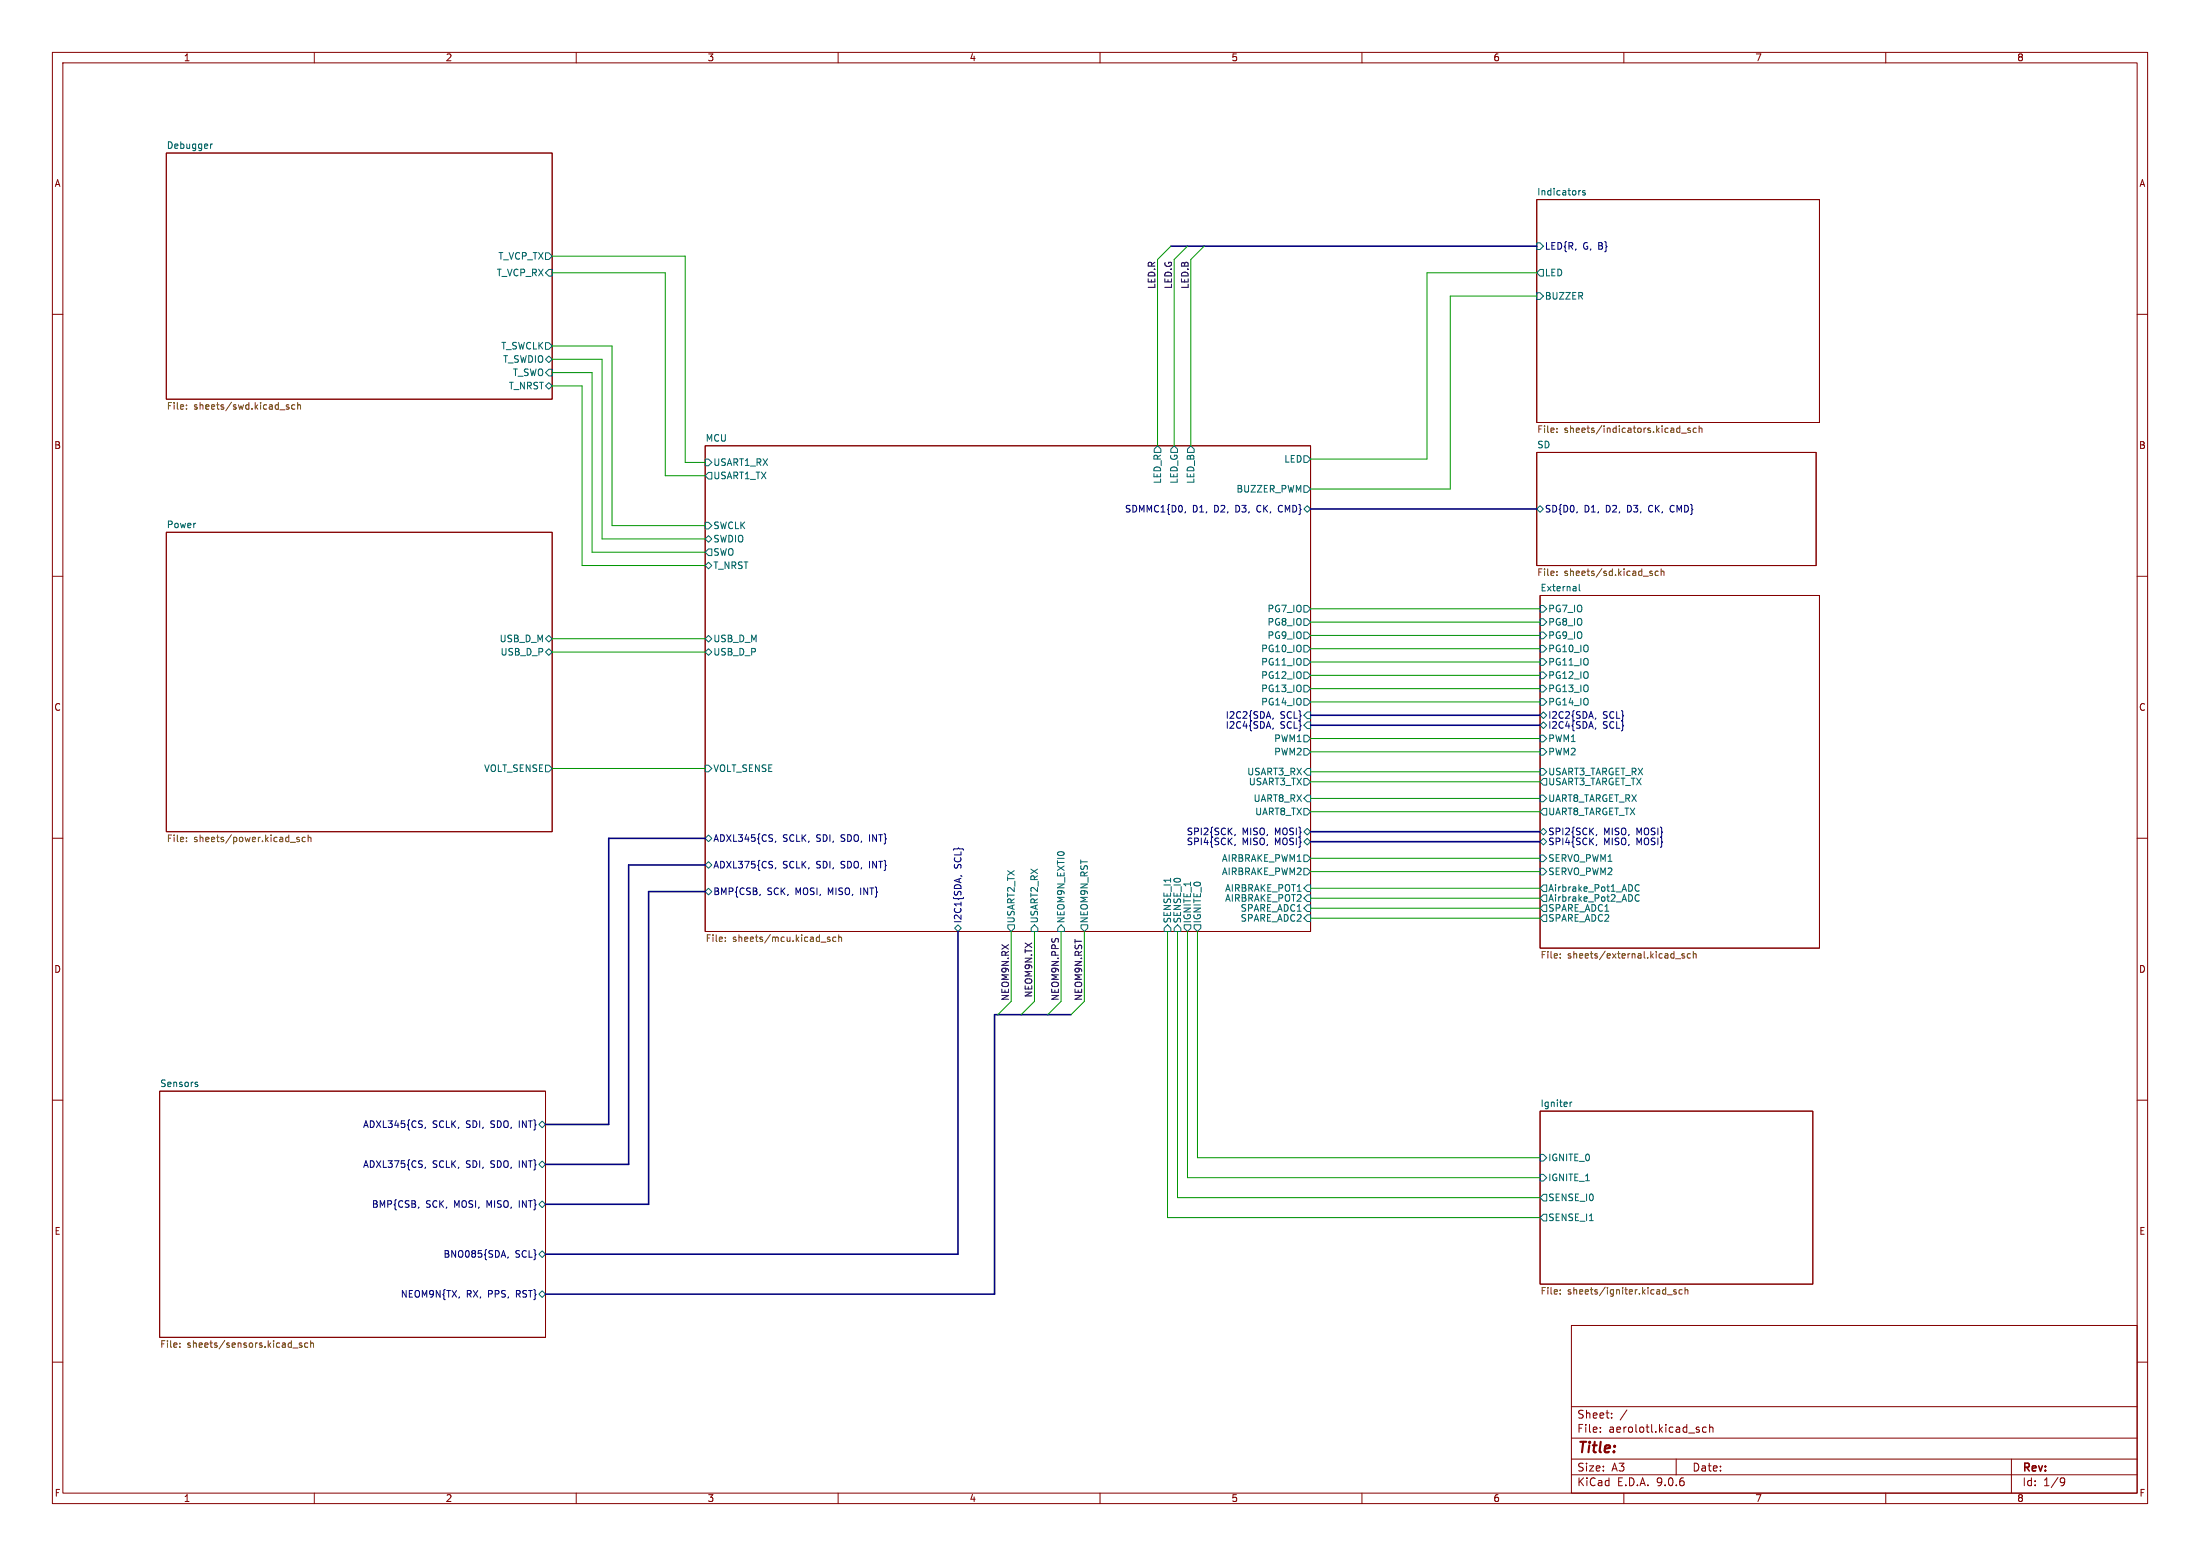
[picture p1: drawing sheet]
<svg xmlns="http://www.w3.org/2000/svg" width="420mm" height="297mm" viewBox="0 0 420 297" stroke-linecap="round" stroke-linejoin="round" font-family="sans-serif">
<g fill="none" stroke="#840000" stroke-width=".19">
<path d="M10 10h400v277h-400zM12 12h396v273h-396zM60 10v2M110 10v2M160 10v2M210 10v2M260 10v2M310 10v2M360 10v2M31.7 29.2h73.7v47h-73.7zM293.4 38.1h53.9v42.5h-53.9zM10 60h2"/>
<path d="M408 60h2M134.6 85.1h115.6v92.7h-115.6zM293.4 86.4h53.3v21.6h-53.3zM10 110h2M31.7 101.6h73.7v57.2h-73.7zM294 113.7h53.3v67.3h-53.3zM408 110h2M10 160h2M408 160h2M10 210h2M30.5 208.3h73.6v47h-73.6zM294 212.1h52.1v33h-52.1z"/>
<path d="M408 210h2M300 253h108v32h-108zM10 260h2M300 278.5h108M300 274.5h108M300 268.5h108M305.5 273.2v.2M305.5 272.5v.1M307.7 270.5v.2M307.7 269.8v.1M310.6 269.1l-1.3 1.9M320 278.5v3"/>
<path d="M324.4 273v.3M325.7 272.5l-.4-.1-.3 .3 .2 .6h.5M326.4 272.5l.2-.1 .3 .1 .1 .9M326.4 271.9v1.5M384 278.5v6.5M408 260h2M60 285v2M110 285v2M160 285v2M210 285v2M260 285v2M300 281.5h108"/>
<path d="M310 285v2M360 285v2M393.6 282.1l.5 .1a.99 .99 0 0 1-.4 1.4h-.3M394.2 282.7l-.3 .3h-.3"/>
</g>
<g fill="none" stroke="#006464" stroke-width=".19">
<path d="M40.2 27.5v.8M40.6 27.5l-.4 .2M301.8 36.4h-.3M302.6 36.4h-.3l-.2 .2 .1 .1 .4 .2v.3h-.5M104.1 48.3h.7l.6 .6-.6 .6h-.7zM104.8 51.4h.6v1.3h-.6l-.7-.6zM293.4 55.9h.6l.6 .6-.6 .7h-.6zM293.4 46.4h.6l.6 .6-.6 .6h-.6zM294 51.4h.6v1.3h-.6l-.6-.6zM104.1 65.4h.7l.6 .6-.6 .7h-.7zM104.1 68.6l.7-.7 .6 .7-.6 .6zM104.1 73.7l.7-.7 .6 .7-.6 .6z"/>
<path d="M104.8 70.5h.6v1.3h-.6l-.7-.7zM134.6 87.6h.7l.6 .7-.6 .6h-.7zM134.6 90.8l.7-.6h.6v1.2h-.6zM134.6 99.7h.7l.6 .6-.6 .7h-.7zM221 85.1l.6 .6v.7h-1.3v-.7zM224.2 85.1l.6 .6v.7h-1.3v-.7zM227.3 85.1l.7 .6v.7h-1.3v-.7zM248.9 97.2l.7-.7 .6 .7-.6 .6zM248.9 92.7h.7l.6 .6-.6 .7h-.7zM248.9 87h.7l.6 .6-.6 .7h-.7zM293.4 97.2l.6-.7 .6 .7-.6 .6zM134.6 102.9l.7-.7 .6 .7-.6 .6z"/>
<path d="M134.6 105.4l.7-.6h.6v1.2h-.6zM134.6 108l.7-.7 .6 .7-.6 .6zM248.9 115.6h.7l.6 .6-.6 .6h-.7zM248.9 118.1h.7l.6 .6-.6 .7h-.7zM294 115.6h.6l.7 .6-.7 .6h-.6zM294 118.1h.6l.7 .6-.7 .7h-.6zM301.5 111.5v1.1l.2 .2M104.1 121.9l.7-.6 .6 .6-.6 .7zM104.8 123.8l.6 .7-.6 .6-.7-.6zM134.6 121.9l.7-.6 .6 .6-.6 .7zM134.6 124.5l.7-.7 .6 .7-.6 .6zM248.9 120.7h.7l.6 .6-.6 .6h-.7z"/>
<path d="M248.9 123.2h.7l.6 .6-.6 .7h-.7zM248.9 125.7h.7l.6 .7-.6 .6h-.7zM248.9 128.3h.7l.6 .6-.6 .6h-.7zM248.9 130.8h.7l.6 .6-.6 .7h-.7zM248.9 133.4h.7l.6 .6-.6 .6h-.7zM249.6 135.9h.6v1.3h-.6l-.7-.7zM249.6 137.8h.6v1.3h-.6l-.7-.7zM294 136.5l.6-.6 .7 .6-.7 .7zM294 138.4l.6-.6 .7 .6-.7 .7zM294 120.7h.6l.7 .6-.7 .6h-.6zM294 123.2h.6l.7 .6-.7 .7h-.6zM294 125.7h.6l.7 .7-.7 .6h-.6z"/>
<path d="M294 128.3h.6l.7 .6-.7 .6h-.6zM294 130.8h.6l.7 .6-.7 .7h-.6zM294 133.4h.6l.7 .6-.7 .6h-.6zM104.1 146.1h.7l.6 .6-.6 .6h-.7zM134.6 146.1h.7l.6 .6-.6 .6h-.7zM248.9 148.6h.7l.6 .6-.6 .7h-.7zM248.9 158.8l.7-.7 .6 .7-.6 .6zM248.9 154.3h.7l.6 .6-.6 .7h-.7zM248.9 140.3h.7l.6 .7-.6 .6h-.7zM248.9 142.9h.7l.6 .6-.6 .6h-.7zM249.6 146.7h.6v1.3h-.6l-.7-.7zM249.6 151.8h.6v1.2h-.6l-.7-.6z"/>
<path d="M294 158.8l.6-.7 .7 .7-.7 .6zM294 151.8h.6l.7 .6-.7 .6h-.6zM294 146.7h.6l.7 .6-.7 .7h-.6zM294 140.3h.6l.7 .7-.7 .6h-.6zM294 142.9h.6l.7 .6-.7 .6h-.6zM294.6 154.3h.7v1.3h-.7l-.6-.7zM294.6 148.6h.7v1.3h-.7l-.6-.7zM134.6 170.2l.7-.7 .6 .7-.6 .6zM134.6 160l.7-.6 .6 .6-.6 .7zM134.6 165.1l.7-.6 .6 .6-.6 .6zM182.9 176.5l.6 .7-.6 .6-.7-.6zM192.4 176.5h1.3v.7l-.7 .6-.6-.6z"/>
<path d="M197.5 176.5l.6 .7v.6h-1.3v-.6zM202.6 176.5l.6 .7v.6h-1.3v-.6zM206.4 176.5h1.2v.7l-.6 .6-.6-.6zM222.9 176.5l.6 .7v.6h-1.3v-.6zM224.8 176.5l.6 .7v.6h-1.2v-.6zM226.1 176.5h1.2v.7l-.6 .6-.6-.6zM228 176.5h1.2v.7l-.6 .6-.6-.6zM248.9 163.2h.7l.6 .6-.6 .7h-.7zM248.9 165.7h.7l.6 .7-.6 .6h-.7zM248.9 160.7l.7-.7 .6 .7-.6 .6zM249.6 168.9h.6v1.3h-.6l-.7-.7zM249.6 170.8h.6v1.3h-.6l-.7-.6z"/>
<path d="M249.6 172.7h.6v1.3h-.6l-.7-.6zM249.6 174.6h.6v1.3h-.6l-.7-.6zM294 163.2h.6l.7 .6-.7 .7h-.6zM294 165.7h.6l.7 .7-.7 .6h-.6zM294 160.7l.6-.7 .7 .7-.7 .6zM294.6 168.9h.7v1.3h-.7l-.6-.7zM294.6 170.8h.7v1.3h-.7l-.6-.6zM294.6 172.7h.7v1.3h-.7l-.6-.6zM294.6 174.6h.7v1.3h-.7l-.6-.6zM312.9 169a.6 .6 0 0 0-.8 .4 .6 .6 0 0 0 .6 .7l.2-.1M312.9 170.9a.6 .6 0 0 0-.8 .4 .6 .6 0 0 0 .6 .7l.2-.1M37.4 207h.3l.1 .2-.4 .2"/>
<path d="M37.4 206.6h.3M102.9 214.6l.6-.6 .6 .6-.6 .7zM299.7 210.4v.8M300.1 210.4l-.4 .2M102.9 239.4l.6-.6 .6 .6-.6 .6zM102.9 222.2l.6-.6 .6 .6-.6 .7zM102.9 229.9l.6-.7 .6 .7-.6 .6zM294 220.3h.6l.7 .7-.7 .6h-.6zM294 224.2h.6l.7 .6-.7 .6h-.6zM294.6 228h.7v1.2h-.7l-.6-.6zM294.6 231.8h.7v1.2h-.7l-.6-.6zM102.9 247l.6-.6 .6 .6-.6 .6z"/>
</g>
<g fill="none" stroke="#725600" stroke-width=".19">
<path d="M35.6 78v.1M35.6 77.3v.1M54.6 77.5l.6 .4-.2 .2-.4-.1M55.1 77.3h-.3l-.2 .1M56.3 77.3h-.4l-.2 .2 .1 .5h.5M56.8 77.4l.2-.1h.3l.1 .8M56.8 76.8v1.3M297.2 82.4v.2M297.2 81.8v.1M321 82.7h1M322.7 81.8l-.3-.1-.2 .2 .1 .2 .4 .1v.3h-.5M323.8 81.8l-.3-.1-.3 .2 .1 .6h.5"/>
<path d="M324.4 81.8l.2-.1 .3 .1v.8M324.4 81.3v1.3M297.2 109.1v.1M297.2 109.7v.2M315 109.4l.4 .1 .1 .2-.2 .2-.4-.1M315 109.1h.4M316.6 109.1l-.4-.1-.2 .3 .1 .5h.5M317.1 109.1l.2-.1 .3 .1 .1 .8M317.1 108.6v1.3M35.6 159.9v.1M57.1 159.9l-.3-.1-.2 .2 .1 .2 .4 .1v.3h-.5M58.3 159.9l-.4-.1-.2 .3 .1 .5h.5"/>
<path d="M58.8 159.9l.2-.1 .3 .1 .1 .8M58.8 159.4v1.3M35.6 160.5v.2M55.4 160.8h1M138.5 179.6v.1M138.5 178.9v.1M158.4 178.9h-.3l-.2 .1 .1 .2 .4 .1v.3h-.5M159.6 178.9h-.4l-.2 .2 .1 .5h.5M160.1 179l.2-.1h.3l.1 .8M160.1 178.4v1.3M297.9 182.8v.1M297.9 182.1v.1"/>
<path d="M319.9 183h.9M321.6 182.1l-.3-.1-.2 .2v.2l.5 .1v.3h-.5M322.7 182.1l-.4-.1-.2 .3 .1 .5h.5M323.3 182.2l.1-.2 .3 .1 .1 .8M323.3 181.6v1.3M34.3 257.1v.1M34.3 256.4v.1M55.9 257.3h1M57.6 256.4l-.3-.1-.2 .2 .1 .2 .4 .1v.3h-.5M58.8 256.4l-.4-.1-.2 .3 .1 .5h.5M59.3 256.5l.2-.2 .3 .1 .1 .8M59.3 255.9v1.3"/>
<path d="M297.9 246.2v.2M297.9 246.9v.1M318.3 247.1h1M320 246.2h-.3l-.2 .2 .1 .1 .4 .2v.3h-.5M321.1 246.2h-.3l-.3 .2 .2 .6h.4M321.7 246.3l.2-.1h.3v.8M321.7 245.7v1.3"/>
</g>
<g fill="none" stroke="#000084" stroke-width=".19">
<path d="M226.3 97.7l-.1 .2M244.3 96.5l-.3 .5 .3 .7M301.1 97.7l-.1 .2M319.1 96.5l-.3 .5 .3 .7M243.1 137l-.2 .3M243.1 138.9l-.2 .3M304.6 137l-.1 .3M304.6 138.9l-.1 .3M235.8 159.3l-.1 .2M304.8 159.3l-.1 .2M145.1 170.7v.2M148.1 160.5l-.1 .3"/>
<path d="M148.1 165.6l-.1 .3M183.4 167.2l.2 .1M235.8 161.2l-.1 .2M304.8 161.2l-.1 .2M81.2 215.1l-.1 .3M80 230.4l-.1 .2M81.2 222.8l-.1 .2M97 239.9l-.1 .3"/>
</g>
<path d="M223.5 47h69.9M250.2 97.2h43.2M250.2 136.5h43.8M250.2 138.4h43.8M250.2 158.8h43.8M134.6 170.2h-10.8v59.7h-19.7M134.6 165.1h-14.6v57.1h-15.9M134.6 160h-18.4v54.6h-12.1M182.9 177.8v61.6h-78.8M250.2 160.7h43.8M204.5 193.7h-14.6v53.3h-85.8" fill="none" stroke="#000084" stroke-width=".3"/>
<g fill="none" stroke="#009600" stroke-width=".19">
<path d="M105.4 52.1h21.6v38.7h7.6M105.4 48.9h25.4v39.4h3.8M223.5 47l-2.5 2.5v35.6M226.7 47l-2.5 2.5v35.6M229.9 47l-2.6 2.5v35.6M293.4 56.5h-16.5v36.8h-26.7M293.4 52.1h-21v35.5h-22.2M105.4 71.1h7.6v34.3h21.6M105.4 66h11.4v34.3h17.8M105.4 68.6h9.5v34.3h19.7M105.4 73.7h5.7v34.3h23.5M250.2 118.7h43.8"/>
<path d="M250.2 116.2h43.8M105.4 121.9h29.2M105.4 124.5h29.2M250.2 121.3h43.8M250.2 123.8h43.8M250.2 126.4h43.8M250.2 128.9h43.8M250.2 134h43.8M250.2 131.4h43.8M105.4 146.7h29.2M250.2 143.5h43.8M250.2 141h43.8"/>
<path d="M250.2 149.2h43.8M250.2 154.9h43.8M250.2 147.3h43.8M250.2 152.4h43.8M193 177.8v13.3l-2.5 2.6M197.5 177.8v13.3l-2.6 2.6M202.6 177.8v13.3l-2.6 2.6M207 177.8v13.3l-2.5 2.6M222.9 177.8v54.6h71.1M224.8 177.8v50.8h69.2M226.7 177.8v47h67.3M228.6 177.8v43.2h65.4"/>
<path d="M250.2 173.4h43.8M250.2 171.5h43.8M250.2 175.3h43.8M250.2 163.8h43.8M250.2 166.4h43.8M250.2 169.5h43.8"/>
</g>
<text font-size="2.8" fill="#840000" x="301" y="277.9">Title:</text>
<g font-size="2.1" fill="#840000">
<text x="301" y="273.7">File:</text>
<text x="301" y="271">Sheet:</text>
<text x="307.1" y="273.7">aerolotl.kicad_sch</text>
<text x="301" y="281.1">Size:</text>
<text x="307.6" y="281.1">A3</text>
<text x="323" y="281.1">Date:</text>
<text x="386" y="281.3">Rev:</text>
<text x="301" y="283.9">KiCad</text>
<text x="308.7" y="283.9">E.D.A.</text>
<text x="316.3" y="283.9">9.0.6</text>
<text x="386" y="283.9">Id:</text>
<text x="390.1" y="283.9">1/9</text>
</g>
<g font-size="1.8" fill="#840000">
<text x="35" y="11.9">1</text>
<text x="85" y="11.9">2</text>
<text x="135" y="11.9">3</text>
<text x="185" y="11.9">4</text>
<text x="235" y="11.9">5</text>
<text x="285" y="11.9">6</text>
<text x="335" y="11.9">7</text>
<text x="385" y="11.9">8</text>
<text x="10.3" y="35.9">A</text>
<text x="408.3" y="35.9">A</text>
<text x="10.3" y="85.9">B</text>
<text x="408.2" y="85.9">B</text>
<text x="10.3" y="135.9">C</text>
<text x="408.2" y="135.9">C</text>
<text x="10.3" y="185.9">D</text>
<text x="408.2" y="185.9">D</text>
<text x="10.3" y="235.9">E</text>
<text x="408.3" y="235.9">E</text>
<text x="10.3" y="285.9">F</text>
<text x="35" y="286.9">1</text>
<text x="85" y="286.9">2</text>
<text x="135" y="286.9">3</text>
<text x="185" y="286.9">4</text>
<text x="235" y="286.9">5</text>
<text x="285" y="286.9">6</text>
<text x="335" y="286.9">7</text>
<text x="385" y="286.9">8</text>
<text x="408.3" y="285.9">F</text>
</g>
<g font-size="1.8" fill="#006464">
<text x="31.7" y="28.5">Debugger</text>
<text x="293.4" y="37.4">Indicators</text>
<text x="94.7" y="52.9">T_VCP_RX</text>
<text x="95" y="49.8">T_VCP_TX</text>
<text x="294.8" y="52.9">LED</text>
<text x="294.8" y="57.4">BUZZER</text>
<text x="95.6" y="66.9">T_SWCLK</text>
<text x="95.9" y="69.4">T_SWDIO</text>
<text x="97.8" y="72">T_SWO</text>
<text x="97" y="74.5">T_NRST</text>
<text x="134.6" y="84.4">MCU</text>
<text x="136.1" y="89.1">USART1_RX</text>
<text x="245.1" y="88.5">LED</text>
<text x="293.4" y="85.6">SD</text>
<text x="136.1" y="91.7">USART1_TX</text>
<text x="221.8" y="92.4" transform="rotate(-90 221.8 92.4)">LED_R</text>
<text x="225" y="92.4" transform="rotate(-90 225 92.4)">LED_G</text>
<text x="228.2" y="92.4" transform="rotate(-90 228.2 92.4)">LED_B</text>
<text x="235.9" y="94.2">BUZZER_PWM</text>
<text x="31.7" y="100.9">Power</text>
<text x="136.1" y="101.2">SWCLK</text>
<text x="136.1" y="103.7">SWDIO</text>
<text x="136.1" y="106.3">SWO</text>
<text x="136.1" y="108.8">T_NRST</text>
<text x="294" y="113">External</text>
<text x="241.9" y="117.1">PG7_IO</text>
<text x="241.9" y="119.6">PG8_IO</text>
<text x="295.5" y="117.1">PG7_IO</text>
<text x="295.5" y="119.6">PG8_IO</text>
<text x="95.3" y="122.8">USB_D_M</text>
<text x="95.5" y="125.3">USB_D_P</text>
<text x="136.1" y="122.8">USB_D_M</text>
<text x="136.1" y="125.3">USB_D_P</text>
<text x="240.7" y="124.7">PG10_IO</text>
<text x="241.9" y="122.1">PG9_IO</text>
<text x="295.5" y="122.1">PG9_IO</text>
<text x="295.5" y="124.7">PG10_IO</text>
<text x="240.7" y="127.2">PG11_IO</text>
<text x="240.7" y="129.8">PG12_IO</text>
<text x="295.5" y="127.2">PG11_IO</text>
<text x="295.5" y="129.8">PG12_IO</text>
<text x="240.7" y="132.3">PG13_IO</text>
<text x="240.7" y="134.8">PG14_IO</text>
<text x="295.5" y="132.3">PG13_IO</text>
<text x="295.5" y="134.8">PG14_IO</text>
<text x="243.1" y="141.8">PWM1</text>
<text x="295.5" y="141.8">PWM1</text>
<text x="92.3" y="147.5">VOLT_SENSE</text>
<text x="136.1" y="147.5">VOLT_SENSE</text>
<text x="238" y="148.2">USART3_RX</text>
<text x="243.1" y="144.4">PWM2</text>
<text x="295.5" y="148.2">USART3_TARGET_RX</text>
<text x="295.5" y="144.4">PWM2</text>
<text x="238.3" y="150.1">USART3_TX</text>
<text x="239.2" y="153.3">UART8_RX</text>
<text x="239.5" y="155.8">UART8_TX</text>
<text x="295.5" y="153.3">UART8_TARGET_RX</text>
<text x="295.5" y="155.8">UART8_TARGET_TX</text>
<text x="295.5" y="150.1">USART3_TARGET_TX</text>
<text x="233.2" y="164.7">AIRBRAKE_PWM1</text>
<text x="233.2" y="167.2">AIRBRAKE_PWM2</text>
<text x="295.5" y="164.7">SERVO_PWM1</text>
<text x="295.5" y="167.2">SERVO_PWM2</text>
<text x="233.8" y="170.4">AIRBRAKE_POT1</text>
<text x="233.8" y="172.3">AIRBRAKE_POT2</text>
<text x="295.5" y="170.4">Airbrake_Pot1_ADC</text>
<text x="295.5" y="172.3">Airbrake_Pot2_ADC</text>
<text x="193.9" y="176.3" transform="rotate(-90 193.9 176.3)">USART2_TX</text>
<text x="198.3" y="176.3" transform="rotate(-90 198.3 176.3)">USART2_RX</text>
<text x="203.4" y="176.3" transform="rotate(-90 203.4 176.3)">NEOM9N_EXTI0</text>
<text x="207.9" y="176.3" transform="rotate(-90 207.9 176.3)">NEOM9N_RST</text>
<text x="223.7" y="176.3" transform="rotate(-90 223.7 176.3)">SENSE_I1</text>
<text x="225.7" y="176.3" transform="rotate(-90 225.7 176.3)">SENSE_I0</text>
<text x="227.6" y="176.3" transform="rotate(-90 227.6 176.3)">IGNITE_1</text>
<text x="229.5" y="176.3" transform="rotate(-90 229.5 176.3)">IGNITE_0</text>
<text x="236.7" y="174.2">SPARE_ADC1</text>
<text x="236.7" y="176.1">SPARE_ADC2</text>
<text x="295.5" y="174.2">SPARE_ADC1</text>
<text x="295.5" y="176.1">SPARE_ADC2</text>
<text x="30.5" y="207.6">Sensors</text>
<text x="294" y="211.4">Igniter</text>
<text x="295.5" y="221.8">IGNITE_0</text>
<text x="295.5" y="225.7">IGNITE_1</text>
<text x="295.5" y="229.5">SENSE_I0</text>
<text x="295.5" y="233.3">SENSE_I1</text>
</g>
<g font-size="1.8" fill="#000084">
<text x="294.8" y="47.9">LED{R,</text>
<text x="302.2" y="47.9">G, B}</text>
<text x="214.7" y="98">SDMMC1{D0,</text>
<text x="227.6" y="98">D1,</text>
<text x="231.9" y="98">D2,</text>
<text x="236.1" y="98">D3,</text>
<text x="240.4" y="98">CK,</text>
<text x="244.7" y="98">CMD}</text>
<text x="294.8" y="98">SD{D0,</text>
<text x="302.4" y="98">D1,</text>
<text x="306.7" y="98">D2,</text>
<text x="310.9" y="98">D3,</text>
<text x="315.2" y="98">CK,</text>
<text x="319.5" y="98">CMD}</text>
<text x="233.9" y="137.4">I2C2{SDA,</text>
<text x="244.4" y="137.4">SCL}</text>
<text x="295.5" y="137.4">I2C2{SDA,</text>
<text x="305.9" y="137.4">SCL}</text>
<text x="233.9" y="139.3">I2C4{SDA,</text>
<text x="244.4" y="139.3">SCL}</text>
<text x="295.5" y="139.3">I2C4{SDA,</text>
<text x="305.9" y="139.3">SCL}</text>
<text x="136.1" y="160.9">ADXL345{CS,</text>
<text x="149.4" y="160.9">SCLK,</text>
<text x="156" y="160.9">SDI,</text>
<text x="160.8" y="160.9">SDO,</text>
<text x="166.4" y="160.9">INT}</text>
<text x="226.5" y="159.6">SPI2{SCK,</text>
<text x="226.5" y="161.5">SPI4{SCK,</text>
<text x="237.1" y="159.6">MISO,</text>
<text x="237.1" y="161.5">MISO,</text>
<text x="243.5" y="159.6">MOSI}</text>
<text x="243.5" y="161.5">MOSI}</text>
<text x="295.5" y="159.6">SPI2{SCK,</text>
<text x="295.5" y="161.5">SPI4{SCK,</text>
<text x="306.1" y="159.6">MISO,</text>
<text x="306.1" y="161.5">MISO,</text>
<text x="312.5" y="159.6">MOSI}</text>
<text x="312.5" y="161.5">MOSI}</text>
<text x="136.1" y="166">ADXL375{CS,</text>
<text x="149.4" y="166">SCLK,</text>
<text x="156" y="166">SDI,</text>
<text x="160.8" y="166">SDO,</text>
<text x="166.4" y="166">INT}</text>
<text x="183.7" y="165.9" transform="rotate(-90 183.7 165.9)">SCL}</text>
<text x="136.1" y="171">BMP{CSB,</text>
<text x="146.4" y="171">SCK,</text>
<text x="152" y="171">MOSI,</text>
<text x="158.3" y="171">MISO,</text>
<text x="164.7" y="171">INT}</text>
<text x="183.7" y="176.3" transform="rotate(-90 183.7 176.3)">I2C1{SDA,</text>
<text x="69.2" y="215.5">ADXL345{CS,</text>
<text x="82.5" y="215.5">SCLK,</text>
<text x="89.1" y="215.5">SDI,</text>
<text x="94" y="215.5">SDO,</text>
<text x="99.5" y="215.5">INT}</text>
<text x="69.2" y="223.1">ADXL375{CS,</text>
<text x="82.5" y="223.1">SCLK,</text>
<text x="89.1" y="223.1">SDI,</text>
<text x="94" y="223.1">SDO,</text>
<text x="99.5" y="223.1">INT}</text>
<text x="70.9" y="230.7">BMP{CSB,</text>
<text x="81.3" y="230.7">SCK,</text>
<text x="86.8" y="230.7">MOSI,</text>
<text x="93.2" y="230.7">MISO,</text>
<text x="99.5" y="230.7">INT}</text>
<text x="84.6" y="240.3">BNO085{SDA,</text>
<text x="98.3" y="240.3">SCL}</text>
<text x="76.4" y="247.9">NEOM9N{TX,</text>
<text x="89" y="247.9">RX,</text>
<text x="93.3" y="247.9">PPS,</text>
<text x="98.8" y="247.9">RST}</text>
</g>
<g font-size="1.8" fill="#0f0f0f">
<text x="220.6" y="55.2" transform="rotate(-90 220.6 55.2)">LED.R</text>
<text x="223.8" y="55.2" transform="rotate(-90 223.8 55.2)">LED.G</text>
<text x="227" y="55.2" transform="rotate(-90 227 55.2)">LED.B</text>
<text x="192.7" y="191.1" transform="rotate(-90 192.7 191.1)">NEOM9N.RX</text>
<text x="197.1" y="190.5" transform="rotate(-90 197.1 190.5)">NEOM9N.TX</text>
<text x="202.2" y="191.1" transform="rotate(-90 202.2 191.1)">NEOM9N.PPS</text>
<text x="206.7" y="191.1" transform="rotate(-90 206.7 191.1)">NEOM9N.RST</text>
</g>
<g font-size="1.8" fill="#725600">
<text x="31.7" y="78.5">File:</text>
<text x="37" y="78.5">sheets/swd.kicad_sch</text>
<text x="293.4" y="83">File:</text>
<text x="298.6" y="83">sheets/indicators.kicad_sch</text>
<text x="293.4" y="110.3">File:</text>
<text x="298.6" y="110.3">sheets/sd.kicad_sch</text>
<text x="31.7" y="161.1">File:</text>
<text x="37" y="161.1">sheets/power.kicad_sch</text>
<text x="134.6" y="180.1">File:</text>
<text x="139.8" y="180.1">sheets/mcu.kicad_sch</text>
<text x="294" y="183.3">File:</text>
<text x="299.2" y="183.3">sheets/external.kicad_sch</text>
<text x="294" y="247.4">File:</text>
<text x="299.2" y="247.4">sheets/igniter.kicad_sch</text>
<text x="30.5" y="257.6">File:</text>
<text x="35.7" y="257.6">sheets/sensors.kicad_sch</text>
</g>
</svg>
